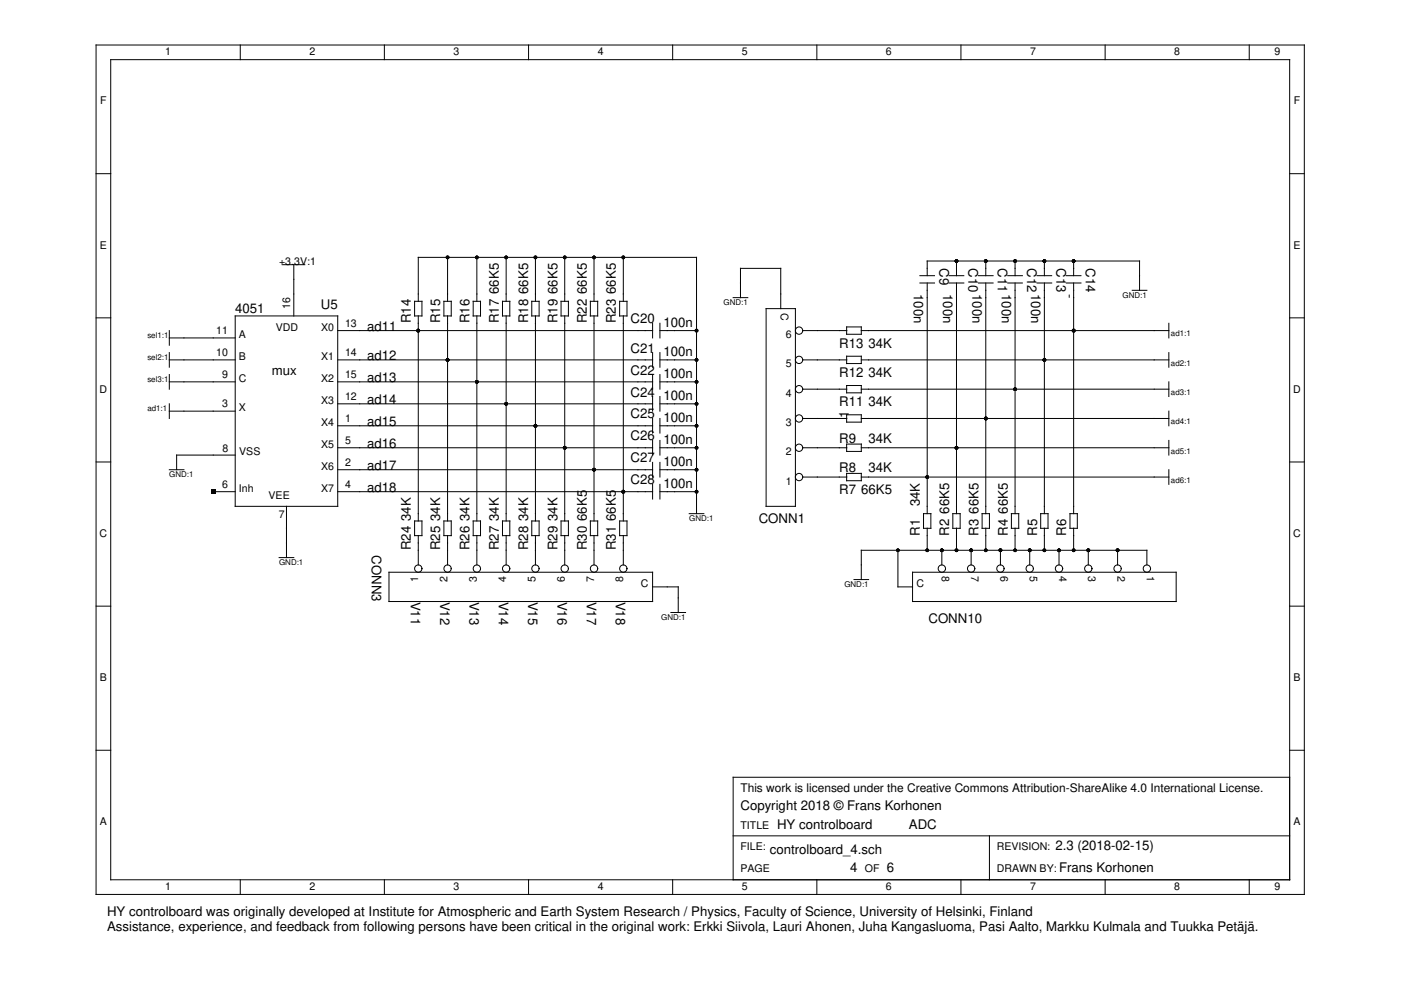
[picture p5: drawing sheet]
<svg xmlns="http://www.w3.org/2000/svg" width="297mm" height="210mm" viewBox="0 0 297 210" stroke-linecap="round" stroke-linejoin="round" font-family="sans-serif">
<g fill="none" stroke="#000" stroke-width=".21">
<path d="M20.4 9.5h256.1v180.1h-256.1zM23.5 12.7h249.9v173.8h-249.9zM50.9 9.5v3.2M81.5 9.5v3.2M112.1 9.5v3.2M142.6 9.5v3.2M173.2 9.5v3.2M203.7 9.5v3.2M234.3 9.5v3.2M264.9 9.5v3.2M20.4 36.8h3.1M273.4 36.8h3.1"/>
<path d="M60 56.1h4.6M62.3 56.1v10.9M94.9 54.6v9.3M101.1 54.6v9.3M107.3 54.6v9.3M113.5 54.6v9.3M119.7 54.6v9.3M125.9 54.6v9.3M132.2 54.6v9.3M195 58.5h3.1M196.6 58.5v-3.2h45v6.3M201.2 58.5h3.1"/>
<path d="M202.8 55.3v3.2M207.5 58.5h3.1M209 55.3v3.2M213.7 58.5h3.1M215.2 55.3v3.2M219.9 58.5h3.1M221.4 55.3v3.2M226.1 58.5h3.1M227.6 55.3v3.2M20.4 67.4h3.1M35.9 71.6h14M35.9 76.3h14"/>
<path d="M35.9 70.1v3.1M35.9 74.8v3.1M35.9 79.4v3.1M49.9 67h21.7v40.4h-21.7zM71.6 76.3h66.8M71.6 70.1h66.8M87.9 63.9h1.6v3.1h-1.6zM88.7 63.9v-9.3h59v54.3M88.7 67v43.5M94.1 63.9h1.6v3.1h-1.6zM94.9 67v43.5M100.3 63.9h1.6v3.1h-1.6z"/>
<path d="M101.1 67v43.5M106.5 63.9h1.6v3.1h-1.6zM107.3 67v43.5M112.7 63.9h1.6v3.1h-1.6zM113.5 67v43.5M119 63.9h1.5v3.1h-1.5zM119.7 67v43.5M125.2 63.9h1.5v3.1h-1.5zM125.9 67v43.5M131.4 63.9h1.5v3.1h-1.5zM132.2 67v43.5M138.4 68.5v3.1"/>
<path d="M138.4 74.8v3.1M138.4 79.4v3.1M139.9 76.3h7.8M139.9 70.1h7.8M139.9 68.5v3.1M139.9 74.8v3.1M139.9 79.4v3.1M155.4 63.1h3.1M157 63.1v-6.2h8.5v8.5M162.4 65.4h6.2v42h-6.2zM170.2 76.3h9.3M170.2 70.1h9.3"/>
<path d="M179.5 69.3h3.1v1.6h-3.1zM179.5 75.5h3.1v1.6h-3.1zM182.6 76.3h65.2M182.6 70.1h65.2M195 60h3.1M196.6 60v48.9M201.2 60h3.1M202.8 60v48.9M207.5 60h3.1M209 60v48.9M213.7 60h3.1M215.2 60v48.9"/>
<path d="M219.9 60h3.1M221.4 60v48.9M226.1 60h3.1M227.6 60v48.9M240.1 61.6h3.1M247.8 68.5v3.1M247.8 74.8v3.1M273.4 67.4h3.1M20.4 97.9h3.1M35.9 81h14M35.9 87.2h14M35.9 99.6h3.1"/>
<path d="M35.9 85.6v3.1M49.9 96.5h-12.5v3.1M71.6 81h66.8M71.6 85.6h66.8M71.6 90.3h66.8M71.6 94.9h66.8M71.6 99.6h66.8M138.4 84.1v3.1M138.4 88.7v3.1M138.4 93.4v3.1M138.4 98v3.1M139.9 81h7.8"/>
<path d="M139.9 85.6h7.8M139.9 90.3h7.8M139.9 94.9h7.8M139.9 99.6h7.8M139.9 84.1v3.1M139.9 88.7v3.1M139.9 93.4v3.1M139.9 98v3.1M170.2 94.9h9.3M170.2 82.5h9.3M170.2 88.7h9.3M179.5 81.7h3.1v1.6h-3.1z"/>
<path d="M179.5 87.9h3.1v1.6h-3.1zM179.5 94.2h3.1v1.5h-3.1zM182.6 94.9h65.2M182.6 82.5h65.2M182.6 88.7h65.2M247.8 81v3.1M247.8 87.2v3.1M247.8 93.4v3.1M247.8 99.6v3.1M273.4 97.9h3.1M45.2 104.3h4.7M59.2 118.2h3.1"/>
<path d="M60.7 107.4v10.8M71.6 104.3h66.8M87.9 110.5h1.6v3.1h-1.6zM88.7 113.5v6.3M94.1 110.5h1.6v3.1h-1.6zM94.9 113.5v6.3M100.3 110.5h1.6v3.1h-1.6zM101.1 113.5v6.3M106.5 110.5h1.6v3.1h-1.6zM107.3 113.5v6.3M112.7 110.5h1.6v3.1h-1.6zM113.5 113.5v6.3"/>
<path d="M119 110.5h1.5v3.1h-1.5zM119.7 113.5v6.3M125.2 110.5h1.5v3.1h-1.5zM125.9 113.5v6.3M131.4 110.5h1.5v3.1h-1.5zM132.2 113.5v6.3M138.4 102.7v3.1M139.9 104.3h7.8M139.9 102.7v3.1M146.1 108.9h3.1M170.2 101.1h9.3M179.5 100.4h3.1v1.5h-3.1z"/>
<path d="M182.6 101.1h65.2M190.4 116.7v7.7h3.1M195.8 108.9h1.6v3.1h-1.6zM196.6 112v4.7M199.7 116.7v3.1M202 108.9h1.6v3.1h-1.6zM202.8 112v4.7M205.9 116.7v3.1M208.2 108.9h1.6v3.1h-1.6zM209 112v4.7M212.1 116.7v3.1M214.4 108.9h1.6v3.1h-1.6z"/>
<path d="M215.2 112v4.7M218.3 116.7v3.1M220.6 108.9h1.6v3.1h-1.6zM221.4 112v4.7M224.5 116.7v3.1M226.9 108.9h1.5v3.1h-1.5zM227.6 112v4.7M230.7 116.7v3.1M236.9 116.7v3.1M243.2 119.8v-3.1h-60.6v6.2M20.4 128.5h3.1M82.5 121.3h55.9v6.2h-55.9z"/>
<path d="M138.4 124.4h5.4v5.5M142.2 129.9h3.1M181.1 122.9h3.1M193.5 121.3h55.9v6.2h-55.9zM273.4 128.5h3.1M20.4 159.1h3.1M273.4 159.1h3.1M155.4 177.2h118M209.8 177.2v9.3M273.4 164.8h-118v21.7M50.9 186.5v3.1M81.5 186.5v3.1"/>
<path d="M112.1 186.5v3.1M142.6 186.5v3.1M173.2 186.5v3.1M203.7 186.5v3.1M234.3 186.5v3.1M264.9 186.5v3.1"/>
<circle cx="169.4" cy="76.3" r=".78"/>
<circle cx="169.4" cy="70.1" r=".78"/>
<circle cx="169.4" cy="88.7" r=".78"/>
<circle cx="169.4" cy="94.9" r=".78"/>
<circle cx="169.4" cy="82.5" r=".78"/>
<circle cx="169.4" cy="101.1" r=".78"/>
<circle cx="88.7" cy="120.6" r=".78"/>
<circle cx="94.9" cy="120.6" r=".78"/>
<circle cx="101.1" cy="120.6" r=".78"/>
<circle cx="107.3" cy="120.6" r=".78"/>
<circle cx="113.5" cy="120.6" r=".78"/>
<circle cx="119.7" cy="120.6" r=".78"/>
<circle cx="125.9" cy="120.6" r=".78"/>
<circle cx="132.2" cy="120.6" r=".78"/>
<circle cx="199.7" cy="120.6" r=".78"/>
<circle cx="205.9" cy="120.6" r=".78"/>
<circle cx="212.1" cy="120.6" r=".78"/>
<circle cx="218.3" cy="120.6" r=".78"/>
<circle cx="224.5" cy="120.6" r=".78"/>
<circle cx="230.7" cy="120.6" r=".78"/>
<circle cx="236.9" cy="120.6" r=".78"/>
<circle cx="243.2" cy="120.6" r=".78"/>
</g>
<g fill="#000">
<path d="M44.7 103.8h1v.9h-1z"/>
<circle cx="94.9" cy="54.6" r=".39"/>
<circle cx="101.1" cy="54.6" r=".39"/>
<circle cx="107.3" cy="54.6" r=".39"/>
<circle cx="113.5" cy="54.6" r=".39"/>
<circle cx="119.7" cy="54.6" r=".39"/>
<circle cx="125.9" cy="54.6" r=".39"/>
<circle cx="132.2" cy="54.6" r=".39"/>
<circle cx="202.8" cy="55.3" r=".39"/>
<circle cx="209" cy="55.3" r=".39"/>
<circle cx="215.2" cy="55.3" r=".39"/>
<circle cx="221.4" cy="55.3" r=".39"/>
<circle cx="227.6" cy="55.3" r=".39"/>
<circle cx="88.7" cy="70.1" r=".39"/>
<circle cx="94.9" cy="76.3" r=".39"/>
<circle cx="147.7" cy="70.1" r=".39"/>
<circle cx="147.7" cy="76.3" r=".39"/>
<circle cx="221.4" cy="76.3" r=".39"/>
<circle cx="227.6" cy="70.1" r=".39"/>
<circle cx="101.1" cy="81" r=".39"/>
<circle cx="107.3" cy="85.6" r=".39"/>
<circle cx="113.5" cy="90.3" r=".39"/>
<circle cx="119.7" cy="94.9" r=".39"/>
<circle cx="125.9" cy="99.6" r=".39"/>
<circle cx="147.7" cy="85.6" r=".39"/>
<circle cx="147.7" cy="94.9" r=".39"/>
<circle cx="147.7" cy="99.6" r=".39"/>
<circle cx="147.7" cy="90.3" r=".39"/>
<circle cx="147.7" cy="81" r=".39"/>
<circle cx="202.8" cy="94.9" r=".39"/>
<circle cx="209" cy="88.7" r=".39"/>
<circle cx="215.2" cy="82.5" r=".39"/>
<circle cx="132.2" cy="104.3" r=".39"/>
<circle cx="147.7" cy="104.3" r=".39"/>
<circle cx="190.4" cy="116.7" r=".39"/>
<circle cx="196.6" cy="101.1" r=".39"/>
<circle cx="196.6" cy="116.7" r=".39"/>
<circle cx="199.7" cy="116.7" r=".39"/>
<circle cx="202.8" cy="116.7" r=".39"/>
<circle cx="205.9" cy="116.7" r=".39"/>
<circle cx="209" cy="116.7" r=".39"/>
<circle cx="212.1" cy="116.7" r=".39"/>
<circle cx="215.2" cy="116.7" r=".39"/>
<circle cx="218.3" cy="116.7" r=".39"/>
<circle cx="221.4" cy="116.7" r=".39"/>
<circle cx="224.5" cy="116.7" r=".39"/>
<circle cx="227.6" cy="116.7" r=".39"/>
<circle cx="230.7" cy="116.7" r=".39"/>
<circle cx="236.9" cy="116.7" r=".39"/>
</g>
<g font-size="2.8">
<text x="199.2" y="56.9" transform="rotate(90 199.2 56.9)">C9</text>
<text x="205.4" y="56.9" transform="rotate(90 205.4 56.9)">C10</text>
<text x="211.6" y="56.9" transform="rotate(90 211.6 56.9)">C11</text>
<text x="217.8" y="56.9" transform="rotate(90 217.8 56.9)">C12</text>
<text x="224" y="56.9" transform="rotate(90 224 56.9)">C13</text>
<text x="230.2" y="56.9" transform="rotate(90 230.2 56.9)">C14</text>
<text x="68" y="65.4">U5</text>
<text x="193.8" y="62.3" transform="rotate(90 193.8 62.3)">100n</text>
<text x="200" y="62.3" transform="rotate(90 200 62.3)">100n</text>
<text x="206.2" y="62.3" transform="rotate(90 206.2 62.3)">100n</text>
<text x="212.4" y="62.3" transform="rotate(90 212.4 62.3)">100n</text>
<text x="218.6" y="62.3" transform="rotate(90 218.6 62.3)">100n</text>
<text x="226" y="62.3" transform="rotate(90 226 62.3)">-</text>
<text x="49.9" y="66.4">4051</text>
<text x="77.8" y="70.1">ad11</text>
<text x="87.1" y="68.5" transform="rotate(-90 87.1 68.5)">R14</text>
<text x="93.3" y="68.5" transform="rotate(-90 93.3 68.5)">R15</text>
<text x="99.6" y="68.5" transform="rotate(-90 99.6 68.5)">R16</text>
<text x="105.8" y="68.5" transform="rotate(-90 105.8 68.5)">R17 66K5</text>
<text x="112" y="68.5" transform="rotate(-90 112 68.5)">R18 66K5</text>
<text x="118.2" y="68.5" transform="rotate(-90 118.2 68.5)">R19 66K5</text>
<text x="124.4" y="68.5" transform="rotate(-90 124.4 68.5)">R22 66K5</text>
<text x="130.6" y="68.5" transform="rotate(-90 130.6 68.5)">R23 66K5</text>
<text x="133.7" y="68.5">C20</text>
<text x="140.7" y="69.3">100n</text>
<text x="77.8" y="76.3">ad12</text>
<text x="133.7" y="74.8">C21</text>
<text x="140.7" y="75.5">100n</text>
<text x="178" y="73.7">R13 34K</text>
<text x="57.6" y="79.4">mux</text>
<text x="77.8" y="81">ad13</text>
<text x="133.7" y="79.4">C22</text>
<text x="140.7" y="80.2">100n</text>
<text x="178" y="79.9">R12 34K</text>
<text x="77.8" y="85.6">ad14</text>
<text x="133.7" y="84.1">C24</text>
<text x="133.7" y="88.7">C25</text>
<text x="140.7" y="84.8">100n</text>
<text x="140.7" y="89.5">100n</text>
<text x="178" y="86.1">R11 34K</text>
<text x="180" y="88.7" transform="rotate(-90 180 88.7)">1</text>
<text x="77.8" y="90.3">ad15</text>
<text x="77.8" y="94.9">ad16</text>
<text x="133.7" y="93.4">C26</text>
<text x="140.7" y="94.2">100n</text>
<text x="178" y="93.9">R9</text>
<text x="184.2" y="93.9">34K</text>
<text x="77.8" y="99.6">ad17</text>
<text x="133.7" y="98">C27</text>
<text x="140.7" y="98.8">100n</text>
<text x="178" y="100.1">R8</text>
<text x="184.2" y="100.1">34K</text>
<text x="77.8" y="104.3">ad18</text>
<text x="133.7" y="102.7">C28</text>
<text x="140.7" y="103.5">100n</text>
<text x="178" y="104.7">R7 66K5</text>
<text x="195" y="107.4" transform="rotate(-90 195 107.4)">34K</text>
<text x="160.9" y="111">CONN1</text>
<text x="195" y="113.6" transform="rotate(-90 195 113.6)">R1</text>
<text x="201.2" y="113.6" transform="rotate(-90 201.2 113.6)">R2 66K5</text>
<text x="207.5" y="113.6" transform="rotate(-90 207.5 113.6)">R3 66K5</text>
<text x="213.7" y="113.6" transform="rotate(-90 213.7 113.6)">R4 66K5</text>
<text x="219.9" y="113.6" transform="rotate(-90 219.9 113.6)">R5</text>
<text x="226.1" y="113.6" transform="rotate(-90 226.1 113.6)">R6</text>
<text x="78.8" y="117.7" transform="rotate(90 78.8 117.7)">CONN3</text>
<text x="87.1" y="116.7" transform="rotate(-90 87.1 116.7)">R24 34K</text>
<text x="93.3" y="116.7" transform="rotate(-90 93.3 116.7)">R25 34K</text>
<text x="99.6" y="116.7" transform="rotate(-90 99.6 116.7)">R26 34K</text>
<text x="105.8" y="116.7" transform="rotate(-90 105.8 116.7)">R27 34K</text>
<text x="112" y="116.7" transform="rotate(-90 112 116.7)">R28 34K</text>
<text x="118.2" y="116.7" transform="rotate(-90 118.2 116.7)">R29 34K</text>
<text x="124.4" y="116.7" transform="rotate(-90 124.4 116.7)">R30 66K5</text>
<text x="130.6" y="116.7" transform="rotate(-90 130.6 116.7)">R31 66K5</text>
<text x="87.1" y="127.5" transform="rotate(90 87.1 127.5)">V11</text>
<text x="93.3" y="127.5" transform="rotate(90 93.3 127.5)">V12</text>
<text x="99.6" y="127.5" transform="rotate(90 99.6 127.5)">V13</text>
<text x="105.8" y="127.5" transform="rotate(90 105.8 127.5)">V14</text>
<text x="112" y="127.5" transform="rotate(90 112 127.5)">V15</text>
<text x="118.2" y="127.5" transform="rotate(90 118.2 127.5)">V16</text>
<text x="124.4" y="127.5" transform="rotate(90 124.4 127.5)">V17</text>
<text x="130.6" y="127.5" transform="rotate(90 130.6 127.5)">V18</text>
<text x="196.9" y="132.2">CONN10</text>
<text x="157" y="171.8">Copyright 2018 © Frans Korhonen</text>
<text x="164.8" y="175.7">HY controlboard</text>
<text x="192.7" y="175.7">ADC</text>
<text x="163.2" y="181.1">controlboard_4.sch</text>
<text x="180.3" y="185">4</text>
<text x="188" y="185">6</text>
<text x="223.8" y="180.3">2.3 (2018-02-15)</text>
<text x="224.5" y="184.9">Frans Korhonen</text>
<text x="22.7" y="194.2">HY controlboard was originally developed at Institute for Atmospheric and Earth System Research / Physics, Faculty of Science, University of Helsinki, Finland</text>
<text x="22.7" y="197.4">Assistance, experience, and feedback from following persons have been critical in the original work: Erkki Siivola, Lauri Ahonen, Juha Kangasluoma, Pasi Aalto, Markku Kulmala and Tuukka Petäjä.</text>
</g>
<text font-size="2.5" x="157" y="167.9">This work is licensed under the Creative Commons Attribution-ShareAlike 4.0 International License.</text>
<g font-size="2.2">
<text x="35" y="11.7">1</text>
<text x="65.6" y="11.7">2</text>
<text x="96.1" y="11.7">3</text>
<text x="126.7" y="11.7">4</text>
<text x="157.3" y="11.7">5</text>
<text x="187.8" y="11.7">6</text>
<text x="218.4" y="11.7">7</text>
<text x="249" y="11.7">8</text>
<text x="270.2" y="11.7">9</text>
<text x="21.2" y="22.1">F</text>
<text x="274.3" y="22.1">F</text>
<text x="21.2" y="52.7">E</text>
<text x="274.2" y="52.7">E</text>
<text x="59.2" y="56.1">+3.3V:1</text>
<text x="61.5" y="65.5" transform="rotate(-90 61.5 65.5)">16</text>
<text x="45.8" y="70.9">11</text>
<text x="50.6" y="71.6">A</text>
<text x="58.5" y="70.2">VDD</text>
<text x="68.1" y="70.1">X0</text>
<text x="73.2" y="69.3">13</text>
<text x="165.5" y="66.3" transform="rotate(90 165.5 66.3)">C</text>
<text x="166.6" y="71.7">6</text>
<text x="45.8" y="75.5">10</text>
<text x="50.6" y="76.3">B</text>
<text x="68.1" y="76.3">X1</text>
<text x="73.2" y="75.5">14</text>
<text x="166.6" y="77.9">5</text>
<text x="21.1" y="83.3">D</text>
<text x="47.1" y="80.2">9</text>
<text x="50.6" y="81">C</text>
<text x="68.1" y="81">X2</text>
<text x="73.2" y="80.2">15</text>
<text x="274.2" y="83.3">D</text>
<text x="47.1" y="86.4">3</text>
<text x="50.6" y="87.2">X</text>
<text x="68.1" y="85.6">X3</text>
<text x="73.2" y="84.8">12</text>
<text x="73.2" y="89.5">1</text>
<text x="166.6" y="84.2">4</text>
<text x="47.1" y="95.8">8</text>
<text x="68.1" y="90.3">X4</text>
<text x="68.1" y="94.9">X5</text>
<text x="73.2" y="94.2">5</text>
<text x="166.6" y="90.4">3</text>
<text x="50.7" y="96.6">VSS</text>
<text x="68.1" y="99.6">X6</text>
<text x="73.2" y="98.8">2</text>
<text x="166.6" y="96.6">2</text>
<text x="47.1" y="103.5">6</text>
<text x="50.6" y="104.3">Inh</text>
<text x="56.9" y="105.9">VEE</text>
<text x="68.1" y="104.3">X7</text>
<text x="73.2" y="103.5">4</text>
<text x="166.6" y="102.8">1</text>
<text x="21.1" y="113.8">C</text>
<text x="59.1" y="109.7">7</text>
<text x="274.2" y="113.8">C</text>
<text x="88.7" y="123.4" transform="rotate(-90 88.7 123.4)">1</text>
<text x="94.9" y="123.4" transform="rotate(-90 94.9 123.4)">2</text>
<text x="101.1" y="123.4" transform="rotate(-90 101.1 123.4)">3</text>
<text x="107.3" y="123.4" transform="rotate(-90 107.3 123.4)">4</text>
<text x="113.5" y="123.4" transform="rotate(-90 113.5 123.4)">5</text>
<text x="119.7" y="123.4" transform="rotate(-90 119.7 123.4)">6</text>
<text x="125.9" y="123.4" transform="rotate(-90 125.9 123.4)">7</text>
<text x="132.2" y="123.4" transform="rotate(-90 132.2 123.4)">8</text>
<text x="135.9" y="124.4">C</text>
<text x="194.3" y="124.4">C</text>
<text x="199.7" y="122.1" transform="rotate(90 199.7 122.1)">8</text>
<text x="205.9" y="122.1" transform="rotate(90 205.9 122.1)">7</text>
<text x="212.1" y="122.1" transform="rotate(90 212.1 122.1)">6</text>
<text x="218.3" y="122.1" transform="rotate(90 218.3 122.1)">5</text>
<text x="224.5" y="122.1" transform="rotate(90 224.5 122.1)">4</text>
<text x="230.7" y="122.1" transform="rotate(90 230.7 122.1)">3</text>
<text x="236.9" y="122.1" transform="rotate(90 236.9 122.1)">2</text>
<text x="243.2" y="122.1" transform="rotate(90 243.2 122.1)">1</text>
<text x="21.2" y="144.4">B</text>
<text x="274.2" y="144.4">B</text>
<text x="21.2" y="175">A</text>
<text x="157" y="175.7">TITLE</text>
<text x="274.2" y="175">A</text>
<text x="157" y="180.3">FILE:</text>
<text x="157" y="185">PAGE</text>
<text x="183.4" y="185">OF</text>
<text x="211.3" y="180.3">REVISION:</text>
<text x="211.3" y="185">DRAWN BY:</text>
<text x="35" y="188.7">1</text>
<text x="65.6" y="188.7">2</text>
<text x="96.1" y="188.7">3</text>
<text x="126.7" y="188.7">4</text>
<text x="157.3" y="188.7">5</text>
<text x="187.8" y="188.7">6</text>
<text x="218.4" y="188.7">7</text>
<text x="249" y="188.7">8</text>
<text x="270.2" y="188.7">9</text>
</g>
<g font-size="1.7">
<text x="153.4" y="64.7">GND:1</text>
<text x="238" y="63.1">GND:1</text>
<text x="31.2" y="71.6">sel1:1</text>
<text x="248.3" y="71.3">ad1:1</text>
<text x="31.2" y="76.3">sel2:1</text>
<text x="248.3" y="77.5">ad2:1</text>
<text x="31.2" y="81">sel3:1</text>
<text x="248.3" y="83.7">ad3:1</text>
<text x="31.2" y="87.2">ad1:1</text>
<text x="248.3" y="89.9">ad4:1</text>
<text x="35.9" y="101.1">GND:1</text>
<text x="248.3" y="96.2">ad5:1</text>
<text x="248.3" y="102.4">ad6:1</text>
<text x="146.1" y="110.5">GND:1</text>
<text x="59.2" y="119.8">GND:1</text>
<text x="179" y="124.4">GND:1</text>
<text x="140.2" y="131.4">GND:1</text>
</g>
</svg>
